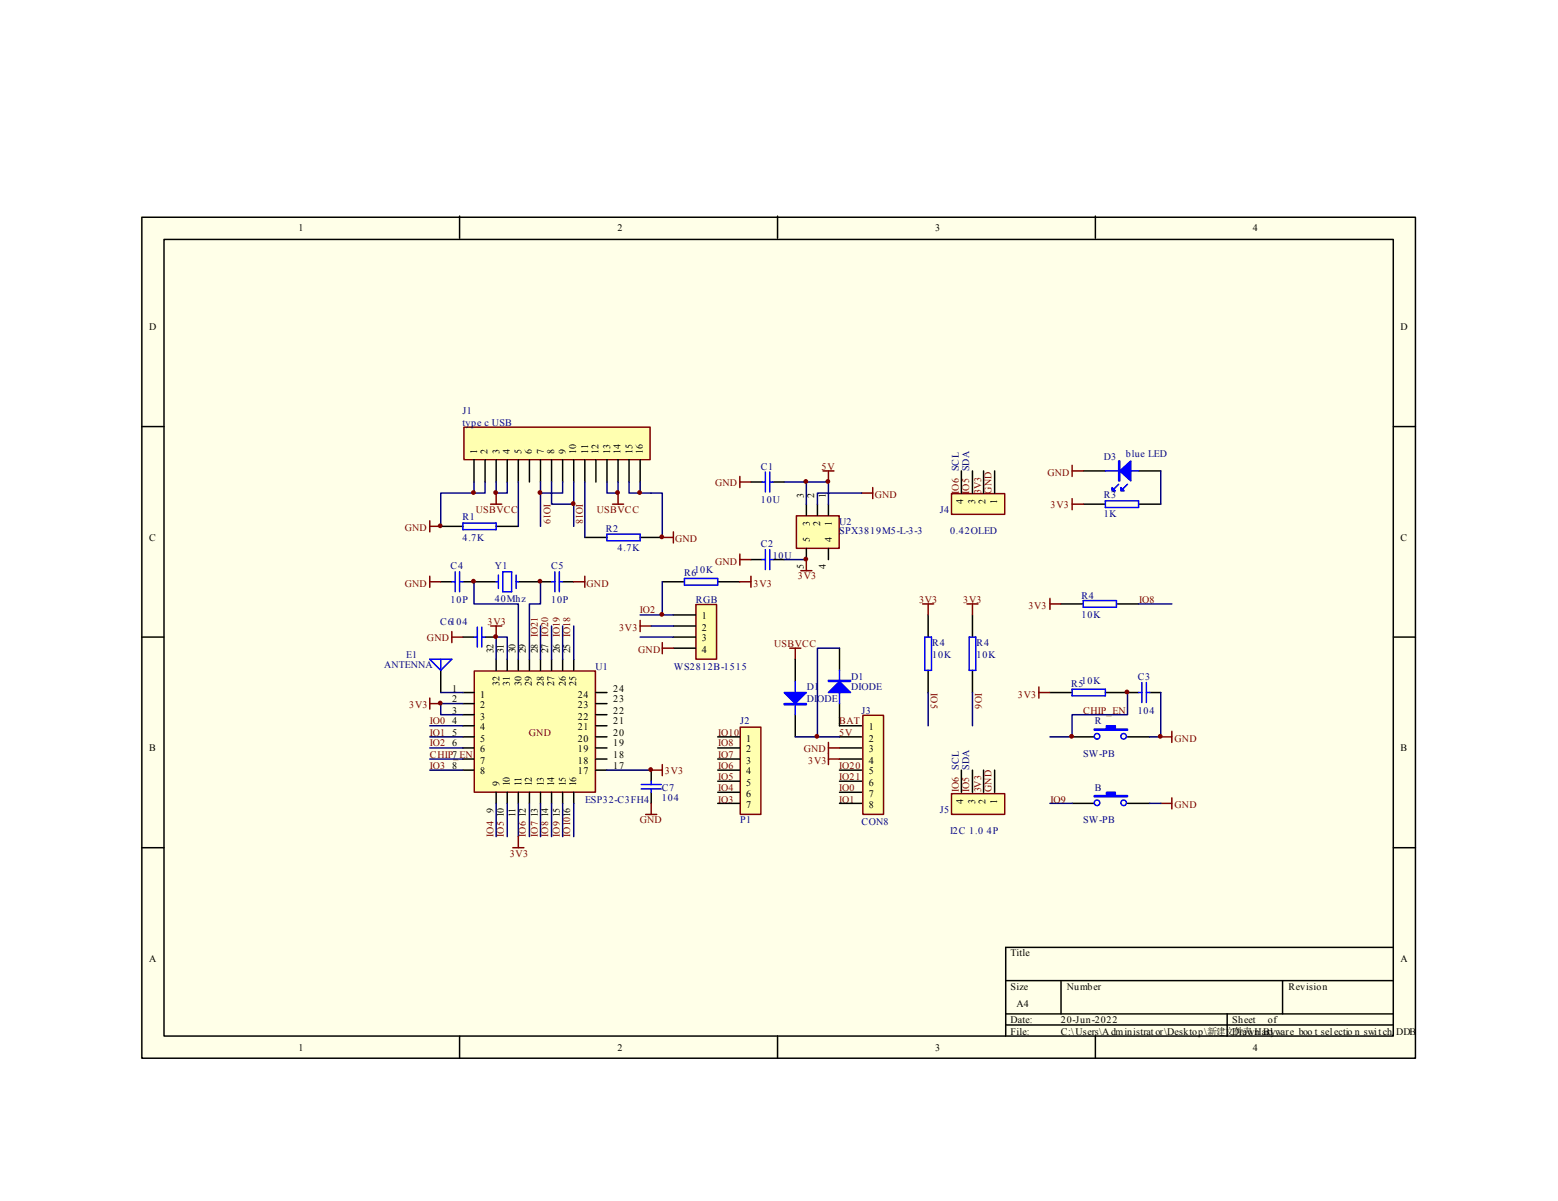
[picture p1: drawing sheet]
<svg xmlns="http://www.w3.org/2000/svg" width="279mm" height="215mm" viewBox="0 0 279 215" stroke-linecap="round" stroke-linejoin="round" font-family="sans-serif">
<path d="M25.1 38.6h228.4v150.8h-228.4z" fill-rule="evenodd" fill="#ffffe8"/>
<g fill="none" stroke="#000" stroke-width=".26">
<path d="M25.4 38.9h228.1v150.5h-228.1zM82.3 38.7v3.9M139.2 38.7v3.9M196.2 38.7v3.9M29.4 42.9h220.1v142.6h-220.1zM25.4 76.4h4M249.5 76.4h4M25.4 114.1h4M249.5 114.1h4M25.4 151.8h4M249.5 151.8h4M180.1 175.6h69.4"/>
<path d="M190 175.6v5.9M229.7 175.6v5.9M249.5 169.6h-69.4v15.9M82.3 185.5v3.9M139.2 185.5v3.9M180.1 181.5h69.4M180.1 183.5h69.4M196.2 185.5v3.9M219.8 181.5v4"/>
</g>
<path d="M84.9 120.1h21.7v21.7h-21.7z" fill-rule="evenodd" fill="#ffffb0"/>
<path d="M84.9 120.1h21.7v21.7h-21.7z" fill="none" stroke="#800000" stroke-width=".26"/>
<g fill="none" stroke="#000" stroke-width=".26">
<path d="M88.9 118v2M90.8 118v2M92.8 118v2M94.8 118v2M96.8 118v2M98.8 118v2M100.8 118v2M102.7 118v2M82.9 124h2M82.9 126h2M82.9 127.9h2M82.9 129.9h2"/>
<path d="M82.9 131.9h2M82.9 133.9h2M82.9 135.9h2M82.9 137.9h2M106.7 124h2M106.7 126h2M106.7 127.9h2M106.7 129.9h2M106.7 131.9h2M106.7 133.9h2M106.7 135.9h2M106.7 137.9h2"/>
<path d="M88.9 141.8v2M90.8 141.8v2M92.8 141.8v2M94.8 141.8v2M96.8 141.8v2M98.8 141.8v2M100.8 141.8v2M102.7 141.8v2"/>
</g>
<path d="M132.6 130.2h3.7v15.6h-3.7z" fill-rule="evenodd" fill="#ffffb0"/>
<path d="M132.6 130.2h3.7v15.6h-3.7z" fill="none" stroke="#800000" stroke-width=".26"/>
<path d="M128.5 131.9h4M128.5 133.9h4M128.5 135.9h4M128.5 137.9h4M128.5 139.8h4M128.5 141.8h4M128.5 143.8h4" fill="none" stroke="#000" stroke-width=".26"/>
<path d="M170.4 142.1h9.5v3.7h-9.5z" fill-rule="evenodd" fill="#ffffb0"/>
<path d="M170.4 142.1h9.5v3.7h-9.5z" fill="none" stroke="#800000" stroke-width=".26"/>
<path d="M172.2 137.9v3.9M174.1 137.9v3.9M176.1 137.9v3.9M178.1 137.9v3.9" fill="none" stroke="#000" stroke-width=".26"/>
<path d="M83.1 76.5h33.3v5.8h-33.3z" fill-rule="evenodd" fill="#ffffb0"/>
<path d="M83.1 76.5h33.3v5.8h-33.3z" fill="none" stroke="#800000" stroke-width=".26"/>
<g fill="none" stroke="#000" stroke-width=".26">
<path d="M84.9 82.3v4M86.9 82.3v4M88.9 82.3v4M90.8 82.3v4M92.8 82.3v4M94.8 82.3v4M96.8 82.3v4M98.8 82.3v4M100.8 82.3v4M102.7 82.3v4M104.7 82.3v4M106.7 82.3v4"/>
<path d="M108.7 82.3v4M110.7 82.3v4M112.6 82.3v4M114.6 82.3v4M134.5 86.3h2M138.4 86.3h2M84.9 104.1h4M92.8 104.1h4M150.3 116v4M78.9 120v4M150.3 126v3.9"/>
</g>
<g fill="none" stroke="#00f" stroke-width=".26">
<path d="M136.5 86.3h.6M137.1 84.5v3.6M137.8 86.3h.6M137.8 84.5v3.6M77 118h3.9l-2 2zM78.9 118v2M88.9 104.1h.3M89.2 103v2.3M90 102.4h1.6v3.5h-1.6zM92.4 103v2.3M92.4 104.1h.4M148.3 121.8h4v.2h-4z"/>
<path d="M150.3 120v6"/>
</g>
<path d="M148.3 121.9h4" fill="none" stroke="#00f" stroke-width=".2"/>
<path d="M148.3 124l2-2 2 2z" fill="#00f"/>
<path d="M197.9 84.3h6M200.3 86.7l-.8 .8M201.9 86.7l-.8 .8M148.3 124l2-2 2 2z" fill="none" stroke="#00f" stroke-width=".26"/>
<path d="M194 84.3h3.9M203.9 84.3h4" fill="none" stroke="#000" stroke-width=".26"/>
<path d="M200.5 84.3l2-1.8v3.6z" fill="#00f"/>
<path d="M200.3 82.5h.2v3.6h-.2zM200.5 84.3l2-1.8v3.6z" fill="none" stroke="#00f" stroke-width=".26"/>
<path d="M200.4 82.5v3.6" fill="none" stroke="#00f" stroke-width=".2"/>
<path d="M199.1 87.3l.6 .6h-.6z" fill="#00f"/>
<path d="M199.1 87.3l.6 .6h-.6z" fill="none" stroke="#00f" stroke-width=".26"/>
<path d="M200.7 87.3l.6 .6h-.6z" fill="#00f"/>
<path d="M197.9 89.7h6v1.2h-6zM200.7 87.3l.6 .6h-.6zM122.6 103.6h5.9v1.1h-5.9zM192 123.4h5.9v1.2h-5.9z" fill="none" stroke="#00f" stroke-width=".26"/>
<path d="M194 90.3h3.9M203.9 90.3h4M118.6 104.1h4M128.5 104.1h4M188 124h4M192 131.9h4M197.9 124h4M201.9 131.9h4" fill="none" stroke="#000" stroke-width=".26"/>
<path d="M196 130.5h2.1v-.6h1.6v.6h2.2v.2h-5.9z" fill-rule="evenodd" fill="#00f"/>
<g fill="none" stroke="#00f" stroke-width=".26">
<path d="M196 130.5h2.1v-.6h1.6v.6h2.2v.2h-5.9z"/>
<circle cx="196.5" cy="131.8" r=".5"/>
<circle cx="201.2" cy="131.8" r=".5"/>
</g>
<path d="M192 143.8h4M201.9 143.8h4" fill="none" stroke="#000" stroke-width=".26"/>
<path d="M196 142.4h2.1v-.6h1.6v.6h2.2v.2h-5.9z" fill-rule="evenodd" fill="#00f"/>
<g fill="none" stroke="#00f" stroke-width=".26">
<path d="M196 142.4h2.1v-.6h1.6v.6h2.2v.2h-5.9z"/>
<circle cx="196.5" cy="143.7" r=".5"/>
<circle cx="201.2" cy="143.7" r=".5"/>
</g>
<path d="M142.6 92.3h7.7v5.9h-7.7z" fill-rule="evenodd" fill="#ffffb0"/>
<g fill="none" stroke="#800000" stroke-width=".26">
<path d="M77 93.2v2M77 94.2h1.9M87.9 90.3h1.9M88.9 88.3v2M109.7 90.3h2M110.7 88.3v2M118.6 96.2h2M120.6 95.2v2M132.5 85.3v2M132.5 99.2v2M132.5 86.3h2M142.6 92.3h7.7v5.9h-7.7z"/>
<path d="M154.3 88.3h2M156.3 87.3v2M192 90.3h2M192 83.3v2M192 89.3v1.9M192 84.3h2M77 103.2v1.9M77 104.1h1.9M80.9 113.1v1.9M80.9 114.1h2M87.9 112.1h1.9M88.9 112.1v2"/>
<path d="M102.7 104.1h2M104.7 103.2v1.9M132.5 100.2h2M141.4 116h2M142.4 116v2M143.4 102.2h2M144.4 100.2v2M188 107.1v2M188 108.1h2M77 125v2M77 126h1.9M116.6 137.9h2"/>
<path d="M118.6 136.9v2M186 123v2M186 124h2M207.9 131.9h1.9M209.8 130.9v2M91.8 151.8h2M92.8 149.8v2M207.9 143.8h1.9M209.8 142.8v2"/>
</g>
<g fill="none" stroke="#000" stroke-width=".26">
<path d="M144.4 90.3v1.9M144.4 98.2v2M146.4 90.3v1.9M148.3 90.3v1.9M148.3 98.2v2M78.9 104.1h2M82.9 104.1h2M82.9 114.1h2M86.9 114.1h2M96.8 104.1h2M100.8 104.1h1.9M134.5 100.2h2"/>
<path d="M138.4 100.2h2M190 108.1h4M199.9 108.1h4M201.9 124h2M205.9 124h2"/>
</g>
<g fill="none" stroke="#000080" stroke-width=".26">
<path d="M84.9 86.3v2h2v-2M88.9 86.3v2h1.9v-2M96.8 86.3v2h4v-2M96.8 88.3v5.9M98.8 86.3v4h3.9v-4M102.7 90.3v3.9M108.7 86.3v2h2v-2M112.6 86.3v2h2v-2M140.4 86.3h4M144.4 90.3v-4h3.9v4M207.9 84.3v6M84.9 104.1v4h7.9v9.9"/>
<path d="M88.9 118v-3.9h1.9v3.9M96.8 104.1v4h-2v9.9M96.8 112.1v5.9M98.8 112.1v5.9M100.8 112.1v5.9M102.7 112.1v5.9M140.4 100.2h4M203.9 108.1h5.9M77 131.9h5.9M77 129.9h5.9M77 133.9h5.9M77 135.9h5.9"/>
<path d="M77 137.9h5.9M78.9 124h4M82.9 126h-4v1.9h4M108.7 137.9h7.9M201.9 124v3.9h-9.9v4h-4M207.9 124v7.9h-2M88.9 143.8v6M90.8 143.8v6M92.8 143.8v6M94.8 143.8v6M96.8 143.8v6M98.8 143.8v6"/>
<path d="M100.8 143.8v6M102.7 143.8v6M188 143.8h4M205.9 143.8h2"/>
</g>
<g fill="none" stroke="#00f" stroke-width=".26">
<path d="M137.1 98.4v3.6M137.8 98.4v3.6M80.9 104.1h.6M81.5 102.4v3.5M82.3 104.1h.6M82.3 102.4v3.5M84.9 114.1h.6M85.5 112.3v3.5M86.3 114.1h.6M86.3 112.3v3.5M98.8 104.1h.6M99.4 102.4v3.5"/>
<path d="M100.2 104.1h.6M100.2 102.4v3.5M136.5 100.2h.6M137.8 100.2h.6M194 107.5h5.9v1.2h-5.9zM203.9 124h.6M204.5 122.2v3.6M205.3 124h.6M205.3 122.2v3.6"/>
</g>
<path d="M124.6 108.2h3.7v9.8h-3.7z" fill-rule="evenodd" fill="#ffffb0"/>
<path d="M114.6 111.1v2M114.6 112.1h2M118.6 115v2M118.6 116h2M124.6 108.2h3.7v9.8h-3.7zM132.5 104.1h2M134.5 103.2v1.9M115.6 145.8h2M116.6 143.8v2" fill="none" stroke="#800000" stroke-width=".26"/>
<path d="M120.6 110.1h4M120.6 112.1h4M120.6 114.1h4M120.6 116h4M116.6 137.9v1.9M116.6 141.8v2" fill="none" stroke="#000" stroke-width=".26"/>
<path d="M114.6 114.1h6M114.6 110.1h6M116.6 112.1h4" fill="none" stroke="#000080" stroke-width=".26"/>
<path d="M116.6 139.8v.6M114.8 141.2h3.6M114.8 140.4h3.6M116.6 141.2v.6" fill="none" stroke="#00f" stroke-width=".26"/>
<circle cx="96.7" cy="88.2" r=".3" fill="#800000"/>
<circle cx="96.7" cy="88.2" r=".3" fill="none" stroke="#800000" stroke-width=".26"/>
<circle cx="84.8" cy="104" r=".3" fill="#800000"/>
<circle cx="84.8" cy="104" r=".3" fill="none" stroke="#800000" stroke-width=".26"/>
<circle cx="96.7" cy="104" r=".3" fill="#800000"/>
<circle cx="96.7" cy="104" r=".3" fill="none" stroke="#800000" stroke-width=".26"/>
<circle cx="144.3" cy="100.1" r=".3" fill="#800000"/>
<circle cx="144.3" cy="100.1" r=".3" fill="none" stroke="#800000" stroke-width=".26"/>
<circle cx="144.3" cy="86.2" r=".3" fill="#800000"/>
<circle cx="144.3" cy="86.2" r=".3" fill="none" stroke="#800000" stroke-width=".26"/>
<circle cx="88.8" cy="114" r=".3" fill="#800000"/>
<circle cx="88.8" cy="114" r=".3" fill="none" stroke="#800000" stroke-width=".26"/>
<circle cx="102.6" cy="90.2" r=".3" fill="#800000"/>
<circle cx="102.6" cy="90.2" r=".3" fill="none" stroke="#800000" stroke-width=".26"/>
<circle cx="78.8" cy="125.9" r=".3" fill="#800000"/>
<circle cx="78.8" cy="125.9" r=".3" fill="none" stroke="#800000" stroke-width=".26"/>
<circle cx="116.5" cy="137.8" r=".3" fill="#800000"/>
<circle cx="116.5" cy="137.8" r=".3" fill="none" stroke="#800000" stroke-width=".26"/>
<path d="M154.5 128.1h3.7v17.7h-3.7z" fill-rule="evenodd" fill="#ffffb0"/>
<path d="M148.3 132.9v4M148.3 135.9h2M148.3 133.9h2M154.5 128.1h3.7v17.7h-3.7z" fill="none" stroke="#800000" stroke-width=".26"/>
<path d="M150.3 129.9h4M150.3 131.9h4M150.3 133.9h4M150.3 135.9h4M150.3 137.9h4M150.3 139.8h4M150.3 141.8h4M150.3 143.8h4" fill="none" stroke="#000" stroke-width=".26"/>
<circle cx="110.6" cy="88.2" r=".3" fill="#800000"/>
<circle cx="110.6" cy="88.2" r=".3" fill="none" stroke="#800000" stroke-width=".26"/>
<path d="M142.4 118v4M142.4 127.9v4" fill="none" stroke="#000" stroke-width=".26"/>
<path d="M140.4 126h4v.2h-4zM142.4 122v5.9" fill="none" stroke="#00f" stroke-width=".26"/>
<path d="M140.4 126.1h4" fill="none" stroke="#00f" stroke-width=".2"/>
<path d="M140.4 124h4l-2 2z" fill="#00f"/>
<path d="M140.4 124h4l-2 2z" fill="none" stroke="#00f" stroke-width=".26"/>
<path d="M154.3 88.3h-7.9v2M150.3 116h-3.9v15.9M142.4 131.9h7.9" fill="none" stroke="#000080" stroke-width=".26"/>
<path d="M147.4 84.3h1.9M148.3 84.3v2" fill="none" stroke="#800000" stroke-width=".26"/>
<circle cx="148.3" cy="86.2" r=".3" fill="#800000"/>
<circle cx="148.3" cy="86.2" r=".3" fill="none" stroke="#800000" stroke-width=".26"/>
<path d="M78.9 94.2h4M88.9 94.2h3.9M104.7 96.2h4M114.6 96.2h4" fill="none" stroke="#000" stroke-width=".26"/>
<path d="M82.9 93.6h6v1.2h-6zM108.7 95.6h5.9v1.2h-5.9z" fill="none" stroke="#00f" stroke-width=".26"/>
<path d="M84.9 88.3h-6v5.9M92.8 86.3v7.9M104.7 86.3v9.9" fill="none" stroke="#000080" stroke-width=".26"/>
<circle cx="78.8" cy="94.1" r=".3" fill="#800000"/>
<circle cx="78.8" cy="94.1" r=".3" fill="none" stroke="#800000" stroke-width=".26"/>
<circle cx="84.8" cy="88.2" r=".3" fill="#800000"/>
<circle cx="84.8" cy="88.2" r=".3" fill="none" stroke="#800000" stroke-width=".26"/>
<path d="M116.6 88.3h2v7.9" fill="none" stroke="#000080" stroke-width=".26"/>
<circle cx="118.5" cy="96.1" r=".3" fill="#800000"/>
<circle cx="118.5" cy="96.1" r=".3" fill="none" stroke="#800000" stroke-width=".26"/>
<path d="M114.6 88.3h2" fill="none" stroke="#000080" stroke-width=".26"/>
<circle cx="114.5" cy="88.2" r=".3" fill="#800000"/>
<circle cx="114.5" cy="88.2" r=".3" fill="none" stroke="#800000" stroke-width=".26"/>
<path d="M170.4 88.4h9.5v3.7h-9.5z" fill-rule="evenodd" fill="#ffffb0"/>
<path d="M170.4 88.4h9.5v3.7h-9.5zM165.2 108.1h2M166.2 108.1v2M173.2 108.1h1.9M174.1 108.1v2" fill="none" stroke="#800000" stroke-width=".26"/>
<path d="M172.2 84.3v4M174.1 84.3v4M176.1 84.3v4M178.1 84.3v4M166.2 110.1v4M174.1 110.1v4M166.2 120v4M174.1 120v4" fill="none" stroke="#000" stroke-width=".26"/>
<path d="M165.6 114.1h1.2v5.9h-1.2zM173.6 114.1h1.1v5.9h-1.1z" fill="none" stroke="#00f" stroke-width=".26"/>
<path d="M166.2 124v5.9M174.1 124v5.9" fill="none" stroke="#000080" stroke-width=".26"/>
<circle cx="146.3" cy="131.8" r=".3" fill="#800000"/>
<circle cx="146.3" cy="131.8" r=".3" fill="none" stroke="#800000" stroke-width=".26"/>
<circle cx="88.8" cy="88.2" r=".3" fill="#800000"/>
<circle cx="88.8" cy="88.2" r=".3" fill="none" stroke="#800000" stroke-width=".26"/>
<path d="M118.6 104.1v6" fill="none" stroke="#000080" stroke-width=".26"/>
<circle cx="118.5" cy="110" r=".3" fill="#800000"/>
<circle cx="118.5" cy="110" r=".3" fill="none" stroke="#800000" stroke-width=".26"/>
<circle cx="201.8" cy="123.9" r=".3" fill="#800000"/>
<circle cx="201.8" cy="123.9" r=".3" fill="none" stroke="#800000" stroke-width=".26"/>
<circle cx="191.9" cy="131.8" r=".3" fill="#800000"/>
<circle cx="191.9" cy="131.8" r=".3" fill="none" stroke="#800000" stroke-width=".26"/>
<circle cx="207.8" cy="131.8" r=".3" fill="#800000"/>
<circle cx="207.8" cy="131.8" r=".3" fill="none" stroke="#800000" stroke-width=".26"/>
<g font-size="1.8">
<text x="53.4" y="41.3">1</text>
<text x="110.6" y="41.3">2</text>
<text x="167.5" y="41.3">3</text>
<text x="224.4" y="41.3">4</text>
<text x="26.7" y="59">D</text>
<text x="250.8" y="59">D</text>
<text x="85.5" y="81.2" transform="rotate(-90 85.5 81.2)">1</text>
<text x="87.3" y="81.2" transform="rotate(-90 87.3 81.2)">2</text>
<text x="89.4" y="81.2" transform="rotate(-90 89.4 81.2)">3</text>
<text x="91.3" y="81.2" transform="rotate(-90 91.3 81.2)">4</text>
<text x="93.4" y="81.2" transform="rotate(-90 93.4 81.2)">5</text>
<text x="95.2" y="81.2" transform="rotate(-90 95.2 81.2)">6</text>
<text x="97.4" y="81.2" transform="rotate(-90 97.4 81.2)">7</text>
<text x="99.2" y="81.2" transform="rotate(-90 99.2 81.2)">8</text>
<text x="101.3" y="81.2" transform="rotate(-90 101.3 81.2)">9</text>
<text x="103.2" y="81.2" transform="rotate(-90 103.2 81.2)">10</text>
<text x="105.3" y="81.2" transform="rotate(-90 105.3 81.2)">11</text>
<text x="107.2" y="81.2" transform="rotate(-90 107.2 81.2)">12</text>
<text x="109.3" y="81.2" transform="rotate(-90 109.3 81.2)">13</text>
<text x="111.1" y="81.2" transform="rotate(-90 111.1 81.2)">14</text>
<text x="113.2" y="81.2" transform="rotate(-90 113.2 81.2)">15</text>
<text x="115.1" y="81.2" transform="rotate(-90 115.1 81.2)">16</text>
<text x="143.9" y="89.2" transform="rotate(-90 143.9 89.2)">3</text>
<text x="145.8" y="89.2" transform="rotate(-90 145.8 89.2)">2</text>
<text x="147.9" y="89.2" transform="rotate(-90 147.9 89.2)">1</text>
<text x="145" y="94.2" transform="rotate(-90 145 94.2)">3</text>
<text x="146.8" y="94.2" transform="rotate(-90 146.8 94.2)">2</text>
<text x="149" y="94.2" transform="rotate(-90 149 94.2)">1</text>
<text x="172.5" y="90.2" transform="rotate(-90 172.5 90.2)">4</text>
<text x="174.6" y="90.2" transform="rotate(-90 174.6 90.2)">3</text>
<text x="176.5" y="90.2" transform="rotate(-90 176.5 90.2)">2</text>
<text x="178.6" y="90.2" transform="rotate(-90 178.6 90.2)">1</text>
<text x="26.7" y="96.8">C</text>
<text x="143.9" y="101.9" transform="rotate(-90 143.9 101.9)">5</text>
<text x="145" y="97.1" transform="rotate(-90 145 97.1)">5</text>
<text x="147.9" y="101.9" transform="rotate(-90 147.9 101.9)">4</text>
<text x="149" y="97.1" transform="rotate(-90 149 97.1)">4</text>
<text x="250.8" y="96.8">C</text>
<text x="125.7" y="110.9">1</text>
<text x="125.7" y="113">2</text>
<text x="88.4" y="116.9" transform="rotate(-90 88.4 116.9)">32</text>
<text x="90.2" y="116.9" transform="rotate(-90 90.2 116.9)">31</text>
<text x="92.3" y="116.9" transform="rotate(-90 92.3 116.9)">30</text>
<text x="94.2" y="116.9" transform="rotate(-90 94.2 116.9)">29</text>
<text x="96.3" y="116.9" transform="rotate(-90 96.3 116.9)">28 IO21</text>
<text x="98.2" y="116.9" transform="rotate(-90 98.2 116.9)">27 IO20</text>
<text x="100.3" y="116.9" transform="rotate(-90 100.3 116.9)">26 IO19</text>
<text x="102.1" y="116.9" transform="rotate(-90 102.1 116.9)">25 IO18</text>
<text x="125.7" y="114.8">3</text>
<text x="125.7" y="116.9">4</text>
<text x="81" y="123.8">1</text>
<text x="81" y="125.7">2</text>
<text x="86" y="124.9">1</text>
<text x="89.4" y="122.8" transform="rotate(-90 89.4 122.8)">32</text>
<text x="91.3" y="122.8" transform="rotate(-90 91.3 122.8)">31</text>
<text x="93.4" y="122.8" transform="rotate(-90 93.4 122.8)">30</text>
<text x="95.2" y="122.8" transform="rotate(-90 95.2 122.8)">29</text>
<text x="97.4" y="122.8" transform="rotate(-90 97.4 122.8)">28</text>
<text x="99.2" y="122.8" transform="rotate(-90 99.2 122.8)">27</text>
<text x="101.3" y="122.8" transform="rotate(-90 101.3 122.8)">26</text>
<text x="103.2" y="122.8" transform="rotate(-90 103.2 122.8)">25</text>
<text x="103.5" y="124.9">24</text>
<text x="109.8" y="125.7">23</text>
<text x="109.8" y="123.8">24</text>
<text x="81" y="127.8">3</text>
<text x="81" y="129.6">4</text>
<text x="81" y="131.8">5</text>
<text x="86" y="126.7">2</text>
<text x="86" y="128.9">3</text>
<text x="86" y="130.7">4</text>
<text x="103.5" y="130.7">21</text>
<text x="103.5" y="128.9">22</text>
<text x="103.5" y="126.7">23</text>
<text x="109.8" y="131.8">20</text>
<text x="109.8" y="129.6">21</text>
<text x="109.8" y="127.8">22</text>
<text x="155.6" y="130.7">1</text>
<text x="26.7" y="134.4">B</text>
<text x="81" y="133.6">6</text>
<text x="81" y="137.6">8</text>
<text x="86" y="132.8">5</text>
<text x="86" y="134.7">6</text>
<text x="86" y="136.8">7</text>
<text x="103.5" y="136.8">18</text>
<text x="103.5" y="134.7">19</text>
<text x="103.5" y="132.8">20</text>
<text x="109.8" y="137.6">17</text>
<text x="109.8" y="135.7">18</text>
<text x="109.8" y="133.6">19</text>
<text x="133.6" y="132.8">1</text>
<text x="133.6" y="134.7">2</text>
<text x="133.6" y="136.8">3</text>
<text x="155.6" y="132.8">2</text>
<text x="155.6" y="134.7">3</text>
<text x="155.6" y="136.8">4</text>
<text x="250.8" y="134.4">B</text>
<text x="86" y="138.6">8</text>
<text x="89.4" y="140.8" transform="rotate(-90 89.4 140.8)">9</text>
<text x="91.3" y="140.8" transform="rotate(-90 91.3 140.8)">10</text>
<text x="93.4" y="140.8" transform="rotate(-90 93.4 140.8)">11</text>
<text x="95.2" y="140.8" transform="rotate(-90 95.2 140.8)">12</text>
<text x="97.4" y="140.8" transform="rotate(-90 97.4 140.8)">13</text>
<text x="99.2" y="140.8" transform="rotate(-90 99.2 140.8)">14</text>
<text x="101.3" y="140.8" transform="rotate(-90 101.3 140.8)">15</text>
<text x="103.2" y="140.8" transform="rotate(-90 103.2 140.8)">16</text>
<text x="103.5" y="138.6">17</text>
<text x="133.6" y="138.6">4</text>
<text x="133.6" y="140.8">5</text>
<text x="133.6" y="142.6">6</text>
<text x="155.6" y="138.6">5</text>
<text x="155.6" y="140.8">6</text>
<text x="155.6" y="142.6">7</text>
<text x="172.5" y="143.9" transform="rotate(-90 172.5 143.9)">4</text>
<text x="174.6" y="143.9" transform="rotate(-90 174.6 143.9)">3</text>
<text x="176.5" y="143.9" transform="rotate(-90 176.5 143.9)">2</text>
<text x="178.6" y="143.9" transform="rotate(-90 178.6 143.9)">1</text>
<text x="88.4" y="145.5" transform="rotate(-90 88.4 145.5)">9</text>
<text x="90.2" y="146.3" transform="rotate(-90 90.2 146.3)">10</text>
<text x="92.3" y="146.3" transform="rotate(-90 92.3 146.3)">11</text>
<text x="94.2" y="146.3" transform="rotate(-90 94.2 146.3)">12</text>
<text x="96.3" y="146.3" transform="rotate(-90 96.3 146.3)">13</text>
<text x="98.2" y="146.3" transform="rotate(-90 98.2 146.3)">14</text>
<text x="100.3" y="146.3" transform="rotate(-90 100.3 146.3)">15</text>
<text x="133.6" y="144.7">7</text>
<text x="155.6" y="144.7">8</text>
<text x="26.7" y="172.2">A</text>
<text x="181" y="171.2">Title</text>
<text x="250.8" y="172.2">A</text>
<text x="181" y="177.3">Size</text>
<text x="191" y="177.3">Number</text>
<text x="230.7" y="177.3">Revision</text>
<text x="181" y="183.1">Date:</text>
<text x="181" y="185.2">File:</text>
<text x="182" y="180.2">A4</text>
<text x="190" y="183.1">20-Jun-2022</text>
<text x="190" y="185.2">C:\Users\Administrator\Desktop\新建文Dr夹\HaBrdyware boo t selectio n switch.</text>
<text x="220.7" y="183.1">Sheet</text>
<text x="220.9" y="185.2">件awn</text>
<text x="227" y="183.1">of</text>
<text x="228.6" y="185.2">:</text>
<text x="250" y="185.2">DDB</text>
<text x="53.4" y="188.1">1</text>
<text x="110.6" y="188.1">2</text>
<text x="167.5" y="188.1">3</text>
<text x="224.4" y="188.1">4</text>
</g>
<g font-size="1.8" fill="#000080">
<text x="82.8" y="74.1">J1</text>
<text x="82.8" y="76.2">type c USB</text>
<text x="197.6" y="82.3">D3</text>
<text x="201.6" y="81.8">blue LED</text>
<text x="136.3" y="84.1">C1</text>
<text x="136.3" y="90">10U</text>
<text x="197.6" y="89.2">R3</text>
<text x="82.8" y="93.1">R1</text>
<text x="108.5" y="95.2">R2</text>
<text x="150.3" y="93.9">U2</text>
<text x="150.3" y="95.5">SPX3819M5-L-3-3</text>
<text x="168.3" y="91.8">J4</text>
<text x="170.1" y="95.5">0.42OLED</text>
<text x="197.6" y="92.6">1K</text>
<text x="80.7" y="101.9">C4</text>
<text x="82.8" y="96.8">4.7K</text>
<text x="88.6" y="101.9">Y1</text>
<text x="98.7" y="101.9">C5</text>
<text x="110.6" y="98.7">4.7K</text>
<text x="136.3" y="97.9">C2</text>
<text x="138.4" y="100">10U</text>
<text x="80.7" y="107.9">10P</text>
<text x="88.6" y="107.7">40Mhz</text>
<text x="98.7" y="107.9">10P</text>
<text x="122.5" y="103.2">R6</text>
<text x="124.4" y="102.7">10K</text>
<text x="124.6" y="107.9">RGB</text>
<text x="193.7" y="107.2">R4</text>
<text x="78.8" y="111.9">C6104</text>
<text x="193.7" y="110.6">10K</text>
<text x="68.8" y="119.6">ANTENNA</text>
<text x="72.8" y="117.7">E1</text>
<text x="106.6" y="119.9">U1</text>
<text x="120.6" y="119.9">WS2812B-1515</text>
<text x="167" y="115.6">R4</text>
<text x="167" y="117.7">10K</text>
<text x="174.9" y="115.6">R4</text>
<text x="174.9" y="117.7">10K</text>
<text x="144.5" y="123.6">D1</text>
<text x="144.5" y="125.7">DIODE</text>
<text x="152.4" y="121.7">D1</text>
<text x="152.4" y="123.6">DIODE</text>
<text x="191.8" y="123">R5</text>
<text x="193.7" y="122.5">10K</text>
<text x="203.7" y="121.7">C3</text>
<text x="132.6" y="129.6">J2</text>
<text x="154.3" y="127.8">J3</text>
<text x="196.1" y="129.6">R</text>
<text x="203.7" y="127.8">104</text>
<text x="193.9" y="135.5">SW-PB</text>
<text x="104.8" y="143.7">ESP32-C3FH4</text>
<text x="118.5" y="141.6">C7</text>
<text x="118.5" y="143.4">104</text>
<text x="196.1" y="141.6">B</text>
<text x="132.6" y="147.4">P1</text>
<text x="154.3" y="147.6">CON8</text>
<text x="168.3" y="145.5">J5</text>
<text x="170.1" y="149.2">I2C 1.0</text>
<text x="176.7" y="149.2">4P</text>
<text x="193.9" y="147.4">SW-PB</text>
</g>
<g font-size="1.8" fill="#800000">
<text x="128.1" y="87">GND</text>
<text x="147.1" y="84.1">5V</text>
<text x="156.6" y="89.2">GND</text>
<text x="171.7" y="88.4" transform="rotate(-90 171.7 88.4)">IO6 SCL</text>
<text x="173.6" y="88.4" transform="rotate(-90 173.6 88.4)">IO5 SDA</text>
<text x="175.7" y="88.4" transform="rotate(-90 175.7 88.4)">3V3</text>
<text x="177.5" y="88.4" transform="rotate(-90 177.5 88.4)">GND</text>
<text x="187.6" y="85.2">GND</text>
<text x="72.5" y="95">GND</text>
<text x="85.2" y="91.8">USBVCC</text>
<text x="97.4" y="90.2" transform="rotate(90 97.4 90.2)">IO19</text>
<text x="103.2" y="90.2" transform="rotate(90 103.2 90.2)">IO18</text>
<text x="106.9" y="91.8">USBVCC</text>
<text x="188.1" y="91">3V3</text>
<text x="120.9" y="97.1">GND</text>
<text x="128.1" y="101.1">GND</text>
<text x="72.5" y="105">GND</text>
<text x="105" y="105">GND</text>
<text x="134.9" y="105">3V3</text>
<text x="142.9" y="103.7">3V3</text>
<text x="164.6" y="107.9">3V3</text>
<text x="172.5" y="107.9">3V3</text>
<text x="204" y="107.9">IO8</text>
<text x="87.3" y="111.9">3V3</text>
<text x="110.9" y="113">3V3</text>
<text x="114.6" y="109.8">IO2</text>
<text x="184.1" y="109">3V3</text>
<text x="76.5" y="114.8">GND</text>
<text x="114.3" y="116.9">GND</text>
<text x="138.6" y="115.9">USBVCC</text>
<text x="166.7" y="124.1" transform="rotate(90 166.7 124.1)">IO5</text>
<text x="174.6" y="124.1" transform="rotate(90 174.6 124.1)">IO6</text>
<text x="182.3" y="124.9">3V3</text>
<text x="73.3" y="126.7">3V3</text>
<text x="77" y="129.6">IO0</text>
<text x="77" y="131.8">IO1</text>
<text x="94.7" y="131.8">GND</text>
<text x="128.6" y="131.8">IO10</text>
<text x="150.3" y="131.8">5V</text>
<text x="150.3" y="129.6">BAT</text>
<text x="193.9" y="127.8">CHIP_EN</text>
<text x="77" y="133.6">IO2</text>
<text x="77" y="137.6">IO3</text>
<text x="77" y="135.7">CHIP7_EN</text>
<text x="128.6" y="133.6">IO8</text>
<text x="128.6" y="135.7">IO7</text>
<text x="128.6" y="137.6">IO6</text>
<text x="143.9" y="134.7">GND</text>
<text x="144.7" y="136.8">3V3</text>
<text x="150.3" y="137.6">IO20</text>
<text x="210.3" y="132.8">GND</text>
<text x="119.1" y="138.6">3V3</text>
<text x="128.6" y="139.7">IO5</text>
<text x="128.6" y="141.6">IO4</text>
<text x="128.6" y="143.7">IO3</text>
<text x="150.3" y="139.7">IO21</text>
<text x="150.3" y="141.6">IO0</text>
<text x="150.3" y="143.7">IO1</text>
<text x="171.7" y="141.8" transform="rotate(-90 171.7 141.8)">IO6 SCL</text>
<text x="173.6" y="141.8" transform="rotate(-90 173.6 141.8)">IO5 SDA</text>
<text x="175.7" y="141.8" transform="rotate(-90 175.7 141.8)">3V3</text>
<text x="177.5" y="141.8" transform="rotate(-90 177.5 141.8)">GND</text>
<text x="188.1" y="143.7">IO9</text>
<text x="88.4" y="149.8" transform="rotate(-90 88.4 149.8)">IO4</text>
<text x="90.2" y="149.8" transform="rotate(-90 90.2 149.8)">IO5</text>
<text x="94.2" y="149.8" transform="rotate(-90 94.2 149.8)">IO6</text>
<text x="96.3" y="149.8" transform="rotate(-90 96.3 149.8)">IO7</text>
<text x="98.2" y="149.8" transform="rotate(-90 98.2 149.8)">IO8</text>
<text x="100.3" y="149.8" transform="rotate(-90 100.3 149.8)">IO9</text>
<text x="102.1" y="149.8" transform="rotate(-90 102.1 149.8)">IO1016</text>
<text x="114.6" y="147.4">GND</text>
<text x="210.3" y="144.7">GND</text>
<text x="91.3" y="153.5">3V3</text>
</g>
</svg>
